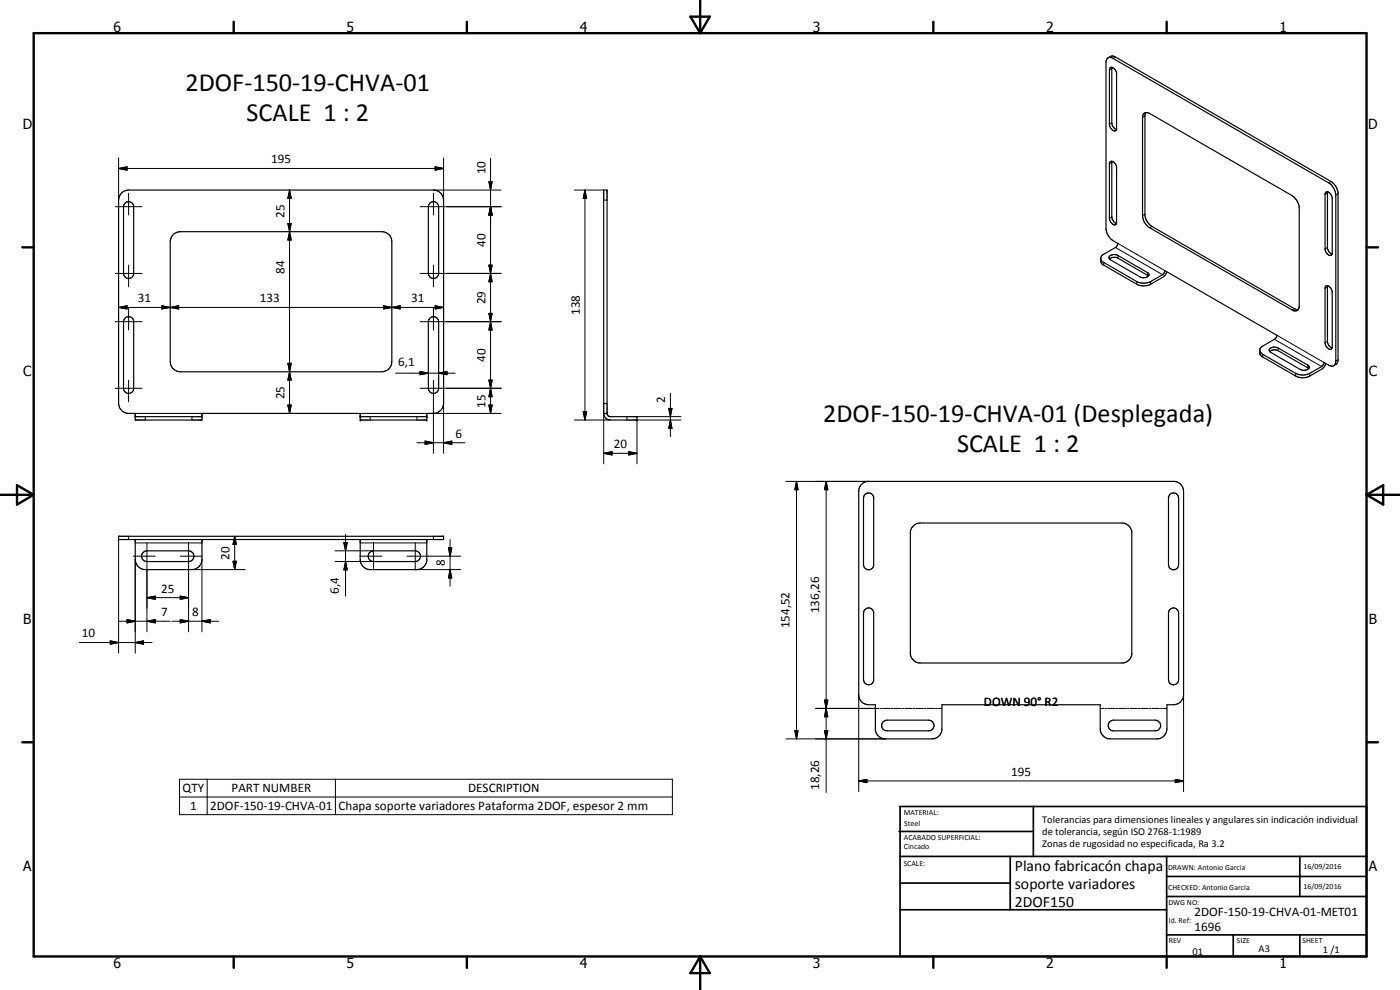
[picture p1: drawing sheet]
<svg xmlns="http://www.w3.org/2000/svg" width="420mm" height="297mm" viewBox="0 0 420 297" stroke-linecap="round" stroke-linejoin="round" font-family="sans-serif">
<g fill="none" stroke="#000" stroke-width=".35">
<path d="M332.6 17.4l.8-.6 1.1 .1 64.9 37.5a4.7 4.7 0 0 1 2.2 3.4l-.1 50.7a1.83 1.83 0 0 1-1.2 1.2M332.6 17.4h1.2l64.9 37.5a4.8 4.8 0 0 1 2.2 3.6v49.8l-.2 .9-.4 .5M332.6 17.4l-.7 1v50.5a5.2 5.2 0 0 0 3.6 4.1l-.6 1.2-4.2 2.4-.3 .7v1.5l.6 .6 10.1 5.9a4.5 4.5 0 0 0 4.2 0l3.9-2.2 1-1.6M333.2 20.4a1.57 1.57 0 0 1 1.9 1.6v16.8a.87 .87 0 0 1-.9 .5 .87 .87 0 0 1-.8-.7l-.5-1.3v-16.3zM333.7 20.2v16.7a2.28 2.28 0 0 0 1.4 2M343.3 34l.4-.2 1.3 .2 42.8 24.7a4.9 4.9 0 0 1 2.1 3.7v29.4a1.28 1.28 0 0 1-.6 1.4 1.28 1.28 0 0 1-1.5-.2l-42.8-24.7a4.7 4.7 0 0 1-2.1-3.7v-29.3zM343.9 33.8l-.3 .7v30.1a4.7 4.7 0 0 0 2.1 3.3l42.8 24.7 1.1 .3M36.5 57.9l1-.6 1.1-.3h91.5a3 3 0 0 1 3 3v61a3 3 0 0 1-3 3h-2v2h-20v-2h-47.5v2h-20v-2a4.3 4.3 0 0 1-4.1-.9l-.7-.9-.2-1.2v-61l.2-1.1zM181.2 57h1v67.2l.8 .8h8.2v1h-8a2 2 0 0 1-2-2zM333.3 48.4h.5a1.91 1.91 0 0 1 1.3 1.7v16.8l-.2 .4a1.47 1.47 0 0 1-1.8-1.3l-.2-16.9zM333.7 48.4v16.7a2.44 2.44 0 0 0 1.4 2M398 57.6a1.73 1.73 0 0 1 1.8 1.7v16.8a.86 .86 0 0 1-.9 .6 .86 .86 0 0 1-.7-.8l-.5-1v-16.8z"/>
<path d="M398.4 57.6v16.9l.6 1.2 .8 .5M37.3 61.2a1.53 1.53 0 0 1 1.7-.6 1.53 1.53 0 0 1 1.1 1.4v20a1.52 1.52 0 0 1-1.5 1.6 1.52 1.52 0 0 1-1.5-1.6v-20zM52 70.4l.9-.6 1.2-.3h60.5a3 3 0 0 1 3 3v36a2.97 2.97 0 0 1-3 3h-60.5a3 3 0 0 1-3-3v-36l.2-1.1zM129 61a1.54 1.54 0 0 1 1.7-.4 1.54 1.54 0 0 1 .9 1.4v20a1.55 1.55 0 0 1-1.5 1.6 1.55 1.55 0 0 1-1.5-1.6v-20zM330.4 77.7l.6 .9 10.1 5.9a4.5 4.5 0 0 0 4.2 0l3.8-2.2 .5-1.1 33.6 19.4-.4 1-4.1 2.4-.6 1.1M332.9 77.7a2.27 2.27 0 0 1 2.6-.2l9.2 5.3M333.2 76.7a2.32 2.32 0 0 1 2.3 0l9.2 5.3a1.16 1.16 0 0 1-1.5 1.4l-1.1-.3-8.8-5.1a.71 .71 0 0 1-.5-.6 .71 .71 0 0 1 .4-.7zM37.3 95.7a1.53 1.53 0 0 1 1.7-.6 1.53 1.53 0 0 1 1.1 1.4v20a1.52 1.52 0 0 1-1.5 1.6 1.52 1.52 0 0 1-1.5-1.6v-20zM129 95.5a1.54 1.54 0 0 1 1.7-.4 1.54 1.54 0 0 1 .9 1.4v20a1.55 1.55 0 0 1-1.5 1.6 1.55 1.55 0 0 1-1.5-1.6v-20zM397.8 85.9a1.22 1.22 0 0 1 1.8 1l.2 .6v16.8a.87 .87 0 0 1-.9 .5 .87 .87 0 0 1-.7-.7l-.5-1v-16.8zM398.4 85.7v17l.6 1.2 .8 .5M378.1 105.1l.1 .4 .5 .6 10.1 5.9a4.6 4.6 0 0 0 4.3 0l3.6-2 .6-1.2 1.7 .9h1.3"/>
<path d="M378.1 105.1l.1 1.2 .5 .6 10.1 5.9a4.7 4.7 0 0 0 4 .2l3.9-2.2 .6-.6 .6-1.1M380.9 104.8a2.18 2.18 0 0 1 2.7-.4l8.9 5.1a.78 .78 0 0 1 .4 .9 .78 .78 0 0 1-.8 .6l-.9 .1-1-.3-8.9-5.1-.4-.4zM381 105.5a2.41 2.41 0 0 1 2.6-.3l9.2 5.4M40.6 125h20M108.1 125h20M181.2 124h1M258.3 145.6l.9-.8 1.1-.4h92.3a3 3 0 0 1 2.6 3v61a3 3 0 0 1-3 3.1h-2v7.2a3 3 0 0 1-3 3h-14a3 3 0 0 1-3-3v-7.2h-47.5v7.2a2.96 2.96 0 0 1-3 3h-14a3 3 0 0 1-3-2.6v-7.6h-2a3 3 0 0 1-3-2.7v-61.7zM259.6 148.3a1.56 1.56 0 0 1 2.6 .8v20.6a1.54 1.54 0 0 1-1.7 1.3 1.54 1.54 0 0 1-1.3-1.6v-20zM274.4 157.6l.6-.5 1.2-.2h60.5a3 3 0 0 1 3 2.7v36.7a3.1 3.1 0 0 1-2.6 2.6h-61.3a3.1 3.1 0 0 1-2.6-2.6v-36.7l.4-1.2zM351.1 148.3a1.55 1.55 0 0 1 1.7-.3 1.55 1.55 0 0 1 .9 1.4v20a1.52 1.52 0 0 1-1.5 1.6 1.52 1.52 0 0 1-1.5-1.6v-20zM35.6 160.9h97.5v1h-97.5zM40.6 161.9v6a3 3 0 0 0 3 3h14a3 3 0 0 0 3-3v-6"/>
<path d="M42.8 165.9l.5-.4 .8-.2h12.5a1.61 1.61 0 0 1 1.6 1.6 1.61 1.61 0 0 1-1.6 1.6h-12.5a1.6 1.6 0 0 1-1.4-.9 1.6 1.6 0 0 1 .1-1.7zM108.1 161.9v6.4a3.1 3.1 0 0 0 3 2.6h14a3.1 3.1 0 0 0 3-2.6v-6.4M110.8 165.9l1.3-.6h12.5a1.61 1.61 0 0 1 1.6 1.6 1.61 1.61 0 0 1-1.6 1.6h-12.5a1.6 1.6 0 0 1-1.5-.9 1.6 1.6 0 0 1 .2-1.7zM259.4 183.1a1.56 1.56 0 0 1 1.6-.6 1.56 1.56 0 0 1 1.2 1.1v20.6a1.54 1.54 0 0 1-1.7 1.3 1.54 1.54 0 0 1-1.3-1.6v-20zM351.1 182.9a1.54 1.54 0 0 1 1.7-.4 1.54 1.54 0 0 1 .9 1.4v20a1.52 1.52 0 0 1-1.5 1.5 1.52 1.52 0 0 1-1.5-1.5v-20zM264.9 216.7l1.3-.6h12.5a1.61 1.61 0 0 1 1.6 1.6 1.61 1.61 0 0 1-1.6 1.6h-12.5a1.6 1.6 0 0 1-1.5-.9 1.6 1.6 0 0 1 .2-1.7zM332.9 216.7l.5-.4 .8-.2h12.5a1.61 1.61 0 0 1 1.6 1.6 1.61 1.61 0 0 1-1.6 1.6h-12.5a1.6 1.6 0 0 1-1.4-.9 1.6 1.6 0 0 1 .1-1.7z"/>
</g>
<g fill="none" stroke="#000" stroke-width=".3">
<path d="M334.8 17.1l-.8 .4M333.7 36.9l-.8 .4M333.7 20.6l-.8 .4M343.6 34.8l-.7 .5M35.6 50.5l2.5-.5v1.1zM35.6 50.5h97.5M35.6 47.4v12.6M38.6 58v6.5M86.9 57l.5 2.5h-1zM86.9 57v67M130.1 58v6.5M130.1 57h20.3"/>
<path d="M130.6 50l2.5 .5-2.5 .6zM133.1 47.4v12.6M146.7 54.5h1l-.5 2.5zM147.2 47.5v76.5M172.4 57h8.8M175.5 57l.6 2.5h-1.1zM175.5 57v69M333.7 48.7l-.8 .4M398.4 57.9l-.7 .4M399.4 54.4l-.7 .5M401.6 58.1l-.7 .4M34.6 62h8"/>
<path d="M38.6 79.5v6.6M86.4 67.1h1l-.5 2.4zM86.9 69.5l.5 2.5h-1zM126.1 62h24.3M130.1 79.5v6.6M146.7 79.5h1l-.5 2.5zM147.2 62l.5 2.5h-1zM181.2 60h1M331.2 78.7v.8M333.7 65.1l-.8 .3M334.8 74.3l14.1 8.1M335.5 73l14.1 8.2"/>
<path d="M335.5 76.7v.8M343.6 64.3l-.7 .3M345.7 67.9l-.7 .4M398.4 74.3l-.7 .4M34.6 82h8M34.6 96.5h8M35.6 92.2l2.5-.5v1zM35.6 92.2h97.5M38.6 92.5v6.5M48.6 91.7l2.5 .5-2.5 .5zM51.1 92.2l2.5-.5v1zM115.1 91.7l2.5 .5-2.5 .5z"/>
<path d="M117.6 92.2l2.5-.5v1zM126.1 82h24.3M126.1 96.5h24.3M130.1 92.5v6.5M130.6 91.7l2.5 .5-2.5 .5zM146.7 94h1l-.5 2.5zM147.2 96.5l.5 2.5h-1zM147.2 82l.5 2.5h-1zM341.1 84.5v.8M344.4 81.8v.8M345.3 84.5v.8M388.5 92.6l-.7 .4"/>
<path d="M398.4 86.1l-.7 .4M34.6 116.5h8M38.6 114v6.6M86.4 109h1l-.5 2.5zM86.4 109h1l-1 5h1zM86.9 111.5l.5 2.5h-1zM118.7 112h17.9M126.1 111.5l2.5 .5-2.5 .4zM126.1 116.5h24.3M130.1 114v22M131.6 112l2.5-.5v.9zM146.7 114h1l-.5 2.5z"/>
<path d="M147.2 116.5l.5 2.5h-1zM201.2 118v13M379 106.3v.8M382.5 101.8l14.2 8.2M383.2 100.6l14.1 8.2M383.6 104.4v.8M388.8 112v.8M392.5 109.5v.9M393.1 112v.8M398.4 102.4l-.7 .4M401.6 107.9l-.7 .4M40.6 124h20"/>
<path d="M43.6 125v1M57.6 125v1M86.4 121.5h1l-.5 2.5zM108.1 124h20M111.1 125v1M125.1 125v1M125.1 132.8h14.4M127.6 132.3l2.5 .5-2.5 .5zM130.1 124h20.3M133.1 132.8l2.5-.5v1zM133.1 121v15M146.7 121.5h1l-.5 2.5z"/>
<path d="M172.4 126h10.8M175 123.5h1.1l-.6 2.5zM181.2 136l2.5-.5v1zM181.2 121h1M181.2 136h10M181.2 124v15.2M188.2 125v1M188.7 135.5l2.5 .5-2.5 .5zM191.2 125h13.2M200.7 122.6h1l-.5 2.4zM201.2 126l.5 2.5h-1zM204.4 126h-13.2v13.2"/>
<path d="M235.9 144.4h24.8M239 144.4l.5 2.5h-1zM239 144.4v77.3M247.9 144.4l.5 2.5h-1zM247.9 144.4v93.4M35.6 161.9v34.1M38.6 160.9v1M40 166.9h6.6M40.6 162.9h20M40.6 167.9v28.1M44.1 179.3l2.5-.4v.9zM44.1 162.8v26.8"/>
<path d="M44.1 179.3h12.5M54.1 178.9l2.5 .4-2.5 .5zM54.1 166.9h6.6M56.6 162.8v26.8M57.6 170.9h16M60.6 167.9v21.7M69.9 168.4h1l-.5 2.5zM70.4 160.9l.5 2.5h-1zM70.4 160.9v10M100.5 168.5h11.5M100.5 165.3h11.5M103.2 162.8h1l-.5 2.5z"/>
<path d="M103.7 168.5l.5 2.5h-1zM103.7 160.3v18.6M108 166.9h6.6M108.1 162.9h20M112.1 162.8v8.2M122.1 166.9h16.1M124.6 162.8v8.2M125.1 170.9h13.1M130.1 160.9v1M134.6 164.4h1l-.5 2.5zM135.1 170.9l.5 2.5h-1zM135.1 161.9v14"/>
<path d="M23.8 192.8h21.8M33.1 192.3l2.5 .5-2.5 .5zM35.6 186.4h15.5M38.1 185.9l2.5 .5-2.5 .5zM40.6 192.8l2.5-.5v1zM44.1 186.4l2.5-.5v1zM51.6 186.4h14M54.1 185.9l2.5 .5-2.5 .5zM60.6 186.4l2.5-.5v1zM238.5 219.2h1l-.5 2.5zM244.8 212.6h19M247.4 219.2h1l-.5 2.5z"/>
<path d="M247.4 210.1h1l-.5 2.5zM247.4 210.1l1 5h-1l1-5zM247.9 212.6l.5 2.5h-1zM257.7 208.4v29.1M264.1 212.6h.5M264.9 212.6h2.3M267.4 212.6h.6M268.3 212.6h2.2M270.8 212.6h.5M271.6 212.6h2.2M274.1 212.6h.5M274.9 212.6h2.2"/>
<path d="M277.4 212.6h.5M278.2 212.6h2.3M280.7 212.6h.6M281.6 212.6h1.1M330.2 212.6h1.1M331.6 212.6h.5M332.4 212.6h2.2M334.9 212.6h.6M335.7 212.6h2.3M338.2 212.6h.6M339.1 212.6h2.2M341.6 212.6h.6"/>
<path d="M342.4 212.6h2.2M344.9 212.6h.6M345.8 212.6h2.2M348.3 212.6h.5M349.1 212.6h1.1M355.2 208.4v29.1M53.9 233.8h147.9v10.6h-147.9zM53.9 239.1h147.9M62.2 233.8v10.6M100.7 233.8v10.6M235.9 221.7h29.8M257.7 234.3l2.5-.5v1z"/>
<path d="M257.7 234.3h97.5M352.7 233.8l2.5 .5-2.5 .5z"/>
</g>
<g fill="#000">
<circle cx="40.6" cy="125" r=".18"/>
<circle cx="60.6" cy="125" r=".18"/>
<circle cx="108.1" cy="125" r=".18"/>
<circle cx="108.1" cy="126" r=".18"/>
<circle cx="128.1" cy="125" r=".18"/>
<circle cx="128.1" cy="126" r=".18"/>
<circle cx="191.2" cy="126" r=".18"/>
<circle cx="191.2" cy="125" r=".18"/>
</g>
<g fill="none" stroke="#000" stroke-width=".71">
<path d="M10.1 9.9h400v277.1h-400zM70.1 6.5v3.4M140.1 6.5v3.4M207.2 5h5.8l-2.9 4.9zM210.1 0v9.9M280.1 6.5v3.4M350.1 6.5v3.4M6.7 74.2h3.4M410.1 74.2h3.5M.1 148.5h10M5.1 145.6l5 2.9-5 2.9zM410.1 148.5h10"/>
<path d="M410.1 148.5l5-2.9v5.8zM6.7 222.7h3.4M410.1 222.7h3.5M70.1 287v3.4M140.1 287v3.4M210.1 287v10M210.1 287l2.9 5h-5.8zM280.1 287v3.4M350.1 287v3.4"/>
</g>
<g fill="none" stroke="#000" stroke-width=".51">
<path d="M269.8 249.5h40.3M270.1 242h140v45h-140zM270.1 257h140M303.2 257v16M310.1 242v15M350.1 257v30M390.1 257v12M270.1 265h33.1M270.1 273h80M350.1 269h60M350.1 263h60M350.1 280.5h60"/>
<path d="M370.1 280.5v6.5M390.1 280.5v6.5"/>
</g>
<g fill="#000">
<path d="M35.6 50.5l2.5-.5v1.1zM86.9 57l.5 2.5h-1zM130.6 50l2.5 .5-2.5 .6zM146.7 54.5h1l-.5 2.5zM175.5 57l.6 2.5h-1.1zM86.4 67.1h1l-.5 2.4zM86.9 69.5l.5 2.5h-1zM146.7 79.5h1l-.5 2.5zM147.2 62l.5 2.5h-1zM35.6 92.2l2.5-.5v1zM48.6 91.7l2.5 .5-2.5 .5zM51.1 92.2l2.5-.5v1z"/>
<path d="M115.1 91.7l2.5 .5-2.5 .5zM117.6 92.2l2.5-.5v1zM130.6 91.7l2.5 .5-2.5 .5zM146.7 94h1l-.5 2.5zM147.2 96.5l.5 2.5h-1zM147.2 82l.5 2.5h-1zM86.4 109h1l-.5 2.5zM86.9 111.5l.5 2.5h-1zM126.1 111.5l2.5 .5-2.5 .4zM131.6 112l2.5-.5v.9zM146.7 114h1l-.5 2.5zM147.2 116.5l.5 2.5h-1z"/>
<path d="M86.4 121.5h1l-.5 2.5zM127.6 132.3l2.5 .5-2.5 .5zM133.1 132.8l2.5-.5v1zM146.7 121.5h1l-.5 2.5zM175 123.5h1.1l-.6 2.5zM181.2 136l2.5-.5v1zM188.7 135.5l2.5 .5-2.5 .5zM200.7 122.6h1l-.5 2.4zM201.2 126l.5 2.5h-1zM239 144.4l.5 2.5h-1zM247.9 144.4l.5 2.5h-1zM44.1 179.3l2.5-.4v.9z"/>
<path d="M54.1 178.9l2.5 .4-2.5 .5zM69.9 168.4h1l-.5 2.5zM70.4 160.9l.5 2.5h-1zM103.2 162.8h1l-.5 2.5zM103.7 168.5l.5 2.5h-1zM134.6 164.4h1l-.5 2.5zM135.1 170.9l.5 2.5h-1zM33.1 192.3l2.5 .5-2.5 .5zM38.1 185.9l2.5 .5-2.5 .5zM40.6 192.8l2.5-.5v1zM44.1 186.4l2.5-.5v1zM54.1 185.9l2.5 .5-2.5 .5z"/>
<path d="M60.6 186.4l2.5-.5v1zM238.5 219.2h1l-.5 2.5zM247.4 219.2h1l-.5 2.5zM247.4 210.1h1l-.5 2.5zM247.9 212.6l.5 2.5h-1zM257.7 234.3l2.5-.5v1zM352.7 233.8l2.5 .5-2.5 .5z"/>
</g>
<g font-size="7.9">
<text x="55.7" y="27.3">2DOF-150-19-CHVA-01</text>
<text x="74" y="36.4">SCALE 1 : 2</text>
<text x="247" y="126.6">2DOF-150-19-CHVA-01 (Desplegada)</text>
<text x="287.2" y="135.6">SCALE 1 : 2</text>
</g>
<g font-size="4.7">
<text x="304.6" y="261.2">Plano fabricacón chapa</text>
<text x="304.6" y="266.6">soporte variadores</text>
<text x="304.6" y="272">2DOF150</text>
</g>
<g font-size="4.2">
<text x="34" y="9.6">6</text>
<text x="104" y="9.6">5</text>
<text x="174" y="9.6">4</text>
<text x="244" y="9.6">3</text>
<text x="314" y="9.6">2</text>
<text x="384" y="9.6">1</text>
<text x="6.8" y="38.7">D</text>
<text x="410.6" y="38.7">D</text>
<text x="7" y="112.9">C</text>
<text x="410.8" y="112.9">C</text>
<text x="7" y="187.1">B</text>
<text x="410.8" y="187.1">B</text>
<text x="7" y="261.4">A</text>
<text x="410.8" y="261.4">A</text>
<text x="34" y="290.4">6</text>
<text x="104" y="290.4">5</text>
<text x="174" y="290.4">4</text>
<text x="244" y="290.4">3</text>
<text x="314" y="290.4">2</text>
<text x="384" y="290.4">1</text>
</g>
<g font-size="3.9">
<text x="81.4" y="49">195</text>
<text x="145.7" y="52.3" transform="rotate(-90 145.7 52.3)">10</text>
<text x="85.3" y="65.3" transform="rotate(-90 85.3 65.3)">25</text>
<text x="145.7" y="74" transform="rotate(-90 145.7 74)">40</text>
<text x="85.3" y="82.2" transform="rotate(-90 85.3 82.2)">84</text>
<text x="41.4" y="90.7">31</text>
<text x="78" y="90.7">133</text>
<text x="123.4" y="90.7">31</text>
<text x="145.7" y="91.3" transform="rotate(-90 145.7 91.3)">29</text>
<text x="174" y="94.5" transform="rotate(-90 174 94.5)">138</text>
<text x="119.5" y="109.9">6,1</text>
<text x="145.7" y="108.5" transform="rotate(-90 145.7 108.5)">40</text>
<text x="85.3" y="119.8" transform="rotate(-90 85.3 119.8)">25</text>
<text x="145.7" y="122.3" transform="rotate(-90 145.7 122.3)">15</text>
<text x="199.7" y="120.8" transform="rotate(-90 199.7 120.8)">2</text>
<text x="136.7" y="131.3">6</text>
<text x="184.2" y="134.5">20</text>
<text x="68.9" y="167.9" transform="rotate(-90 68.9 167.9)">20</text>
<text x="133.6" y="169.9" transform="rotate(-90 133.6 169.9)">8</text>
<text x="48.4" y="177.8">25</text>
<text x="101.7" y="178.1" transform="rotate(-90 101.7 178.1)">6,4</text>
<text x="48.4" y="184.9">7</text>
<text x="57.6" y="184.8">8</text>
<text x="245.9" y="184" transform="rotate(-90 245.9 184)">136,26</text>
<text x="24.6" y="191.3">10</text>
<text x="236.9" y="188.6" transform="rotate(-90 236.9 188.6)">154,52</text>
<text x="295.3" y="211.8">DOWN 90° R2</text>
<text x="303.5" y="232.8">195</text>
<text x="54.8" y="237.7">QTY</text>
<text x="69.5" y="237.7">PART NUMBER</text>
<text x="140.5" y="237.7">DESCRIPTION</text>
<text x="245.9" y="237" transform="rotate(-90 245.9 237)">18,26</text>
<text x="57.1" y="243">1</text>
<text x="63.1" y="243">2DOF-150-19-CHVA-01</text>
<text x="101.6" y="243.1">Chapa soporte variadores Pataforma 2DOF, espesor 2 mm</text>
<text x="358.5" y="275">2DOF-150-19-CHVA-01-MET01</text>
<text x="358.5" y="279.4">1696</text>
</g>
<g font-size="3.1">
<text x="312.7" y="246.8">Tolerancias para dimensiones lineales y angulares sin indicación individual</text>
<text x="312.7" y="250.4">de tolerancia, según ISO 2768-1:1989</text>
<text x="312.7" y="254">Zonas de rugosidad no especificada, Ra 3.2</text>
<text x="357.9" y="286.4">01</text>
<text x="377.7" y="285.6">A3</text>
<text x="397" y="285.9">1 /1</text>
</g>
<g font-size="2.4">
<text x="271.2" y="244.4">MATERIAL:</text>
<text x="271.3" y="252">ACABADO SUPERFICIAL:</text>
<text x="271.4" y="247.9">Steel</text>
<text x="271.3" y="254.6">Cincado</text>
<text x="271.2" y="259.7">SCALE:</text>
<text x="350.6" y="260.9">DRAWN: Antonio Garcia</text>
<text x="391.2" y="260.6">16/09/2016</text>
<text x="350.6" y="267">CHECKED: Antonio Garcia</text>
<text x="391.2" y="266.7">16/09/2016</text>
<text x="350.6" y="271.4">DWG NO:</text>
<text x="350.8" y="276.9">Id. Ref:</text>
<text x="350.8" y="282.8">REV</text>
<text x="371.2" y="282.9">SIZE</text>
<text x="390.9" y="282.9">SHEET</text>
</g>
</svg>
